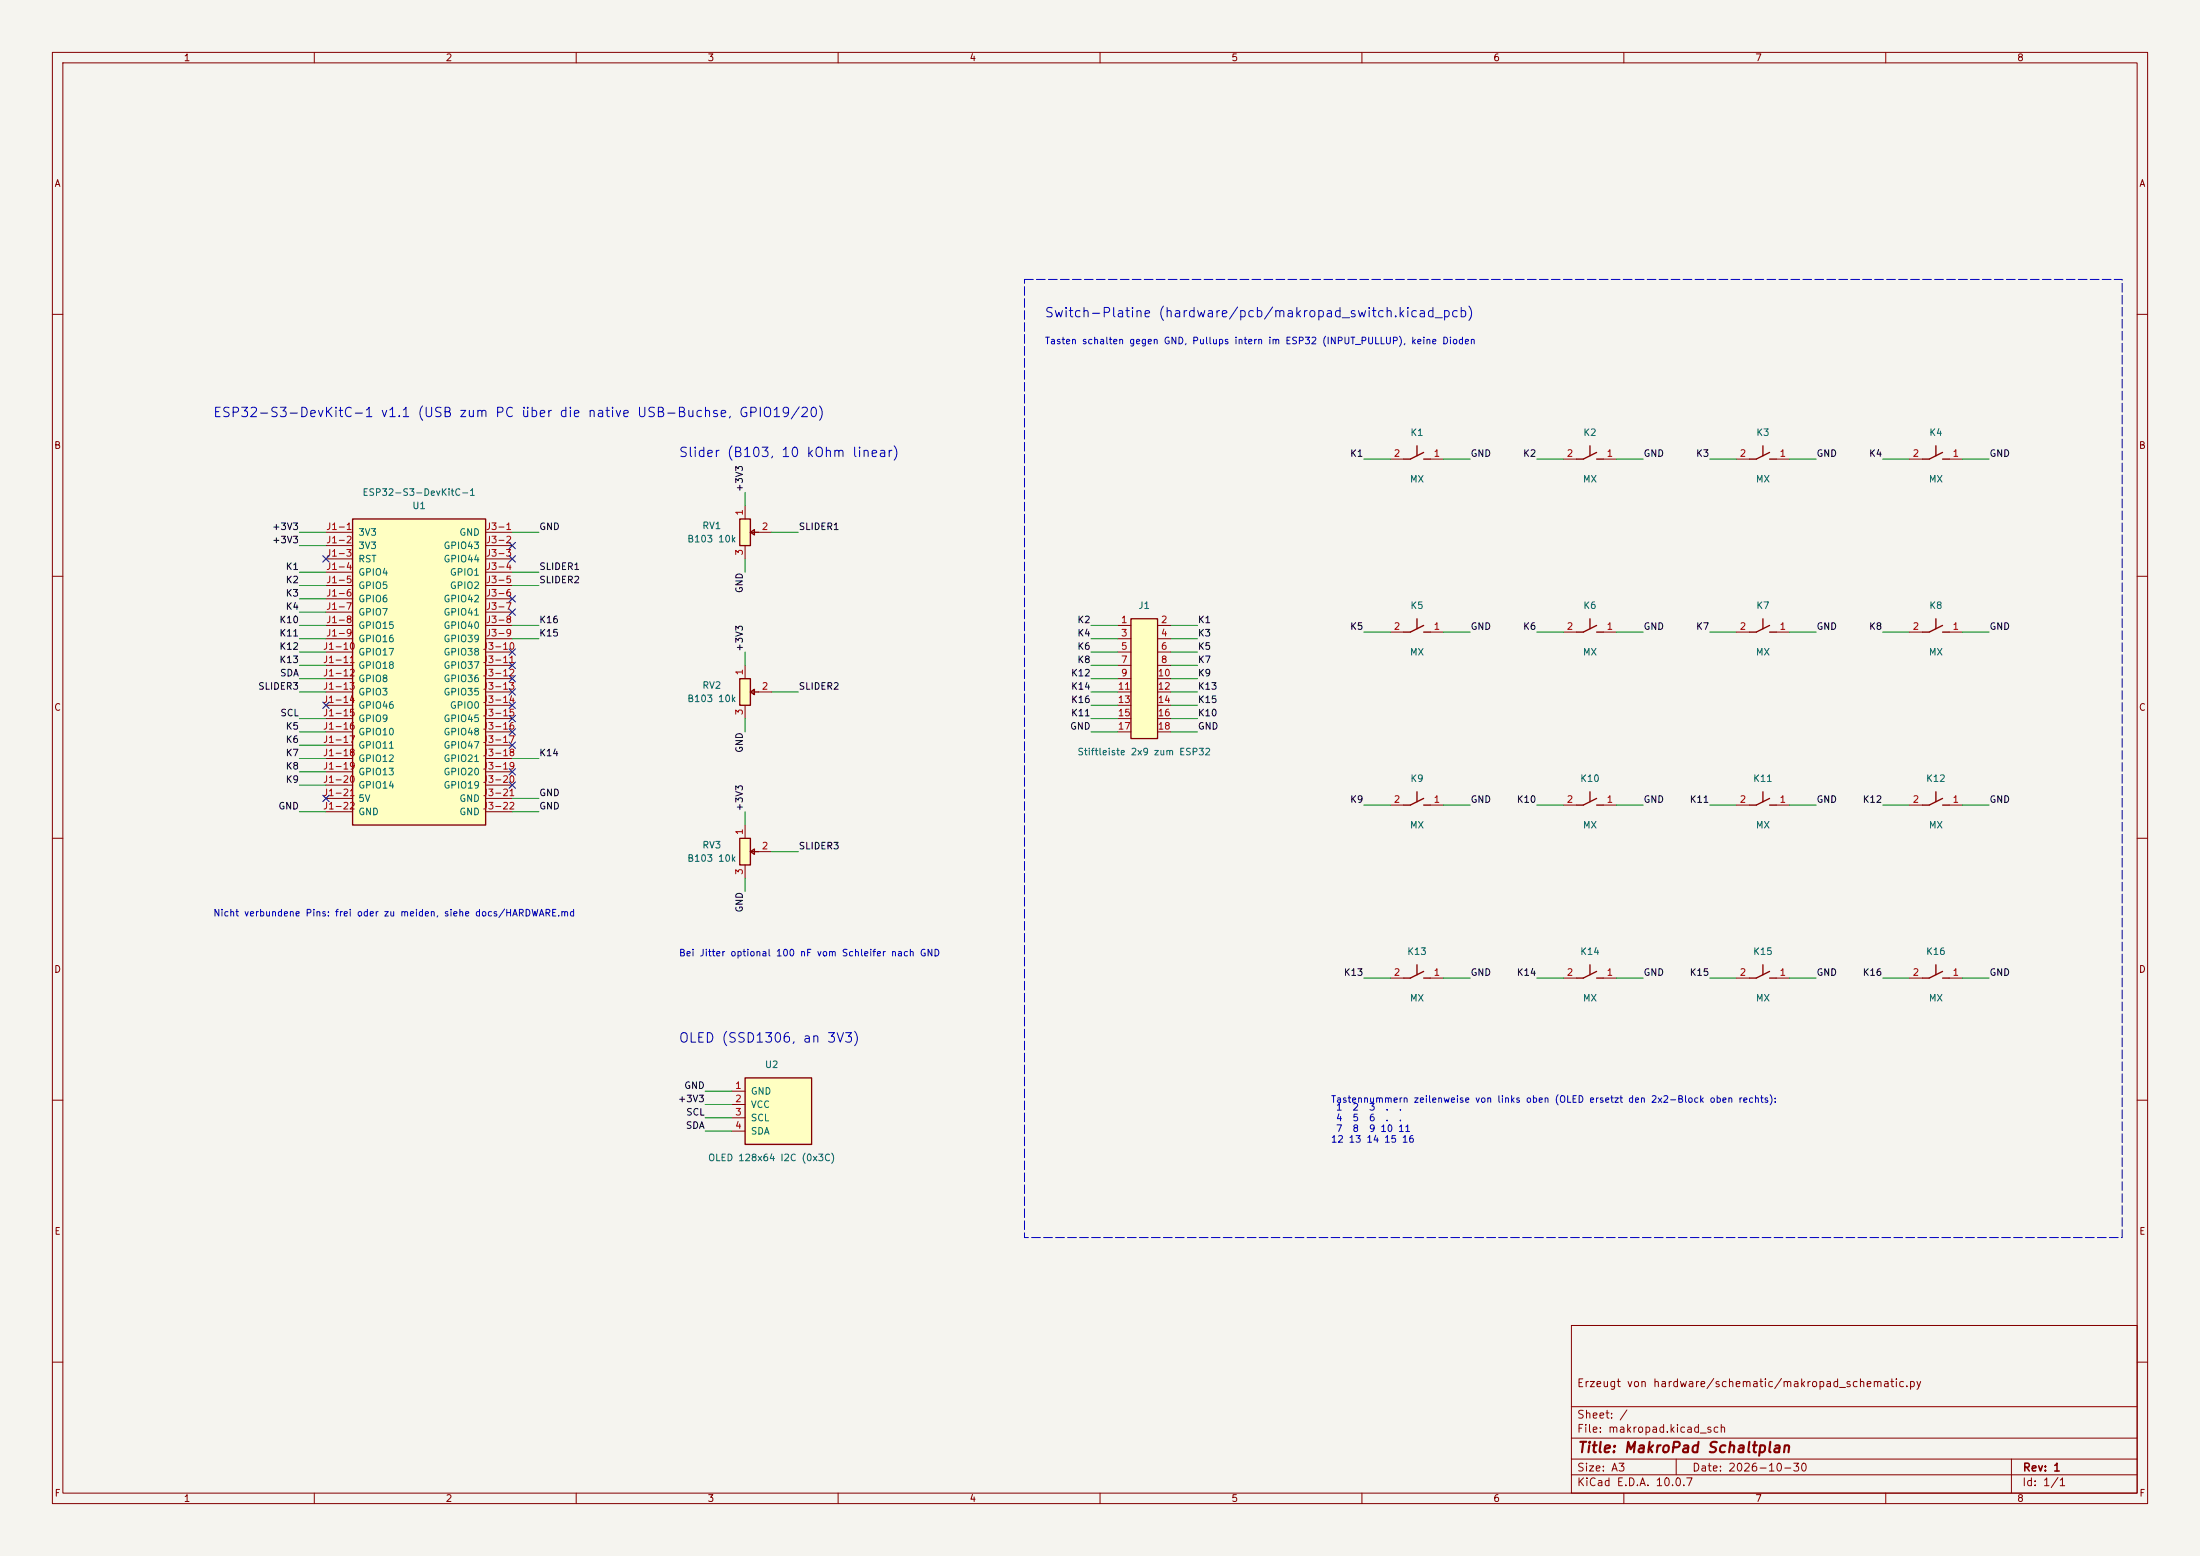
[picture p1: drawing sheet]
<svg xmlns="http://www.w3.org/2000/svg" width="420mm" height="297mm" viewBox="0 0 420 297" stroke-linecap="round" stroke-linejoin="round" font-family="sans-serif">
<path d="M0 0h420v297h-420z" fill="#f5f4ef" stroke="#f5f4ef" stroke-width=".19"/>
<g fill="none" stroke="#840000" stroke-width=".19">
<path d="M10 10h400v277h-400zM12 12h396v273h-396zM60 10v2M110 10v2M160 10v2M210 10v2M260 10v2M310 10v2M360 10v2M10 60h2M408 60h2M265.4 87.6h2.6"/>
<path d="M273 87.6h2.6M10 110h2M408 110h2M331.5 120.7h2.5M339.1 120.7h2.5M10 160h2M408 160h2M10 210h2M408 210h2M300 253h108v32h-108zM10 260h2M300 278.5h108"/>
<path d="M300 274.5h108M300 268.5h108M320 278.5v3M384 278.5v6.5M408 260h2M60 285v2M110 285v2M160 285v2M210 285v2M260 285v2M300 281.5h108M310 285v2"/>
<path d="M360 285v2"/>
</g>
<path d="M270.5 85.1v1.9M271.8 86.4l-2.6 1.2h-1.2M271.8 87.6h1.2M336.5 118.1v1.9M337.8 119.4l-2.5 1.3h-1.3M337.8 120.7h1.3" fill="none" stroke="#840000" stroke-width=".25"/>
<path d="M142.2 205.7h12.7v12.7h-12.7z" fill="#ffffc2"/>
<path d="M336.5 85.1v1.9M337.8 86.4l-2.5 1.2h-1.3M337.8 87.6h1.3M142.2 205.7h12.7v12.7h-12.7z" fill="none" stroke="#840000" stroke-width=".25"/>
<path d="M331.5 87.6h2.5M339.1 87.6h2.5M139.7 208.3h2.5M139.7 210.8h2.5M139.7 213.4h2.5M139.7 215.9h2.5" fill="none" stroke="#840000" stroke-width=".19"/>
<path d="M215.9 118.1h5.1v22.9h-5.1z" fill="#ffffc2"/>
<path d="M215.9 118.1h5.1v22.9h-5.1zM303.5 118.1v1.9M304.8 119.4l-2.5 1.3h-1.3M304.8 120.7h1.3M270.5 151.1v1.9M271.8 152.4l-2.6 1.3h-1.2M271.8 153.7h1.2" fill="none" stroke="#840000" stroke-width=".25"/>
<g fill="none" stroke="#840000" stroke-width=".19">
<path d="M213.4 119.4h2.5M221 119.4h2.5M213.4 121.9h2.5M213.4 124.5h2.5M213.4 127h2.5M213.4 129.5h2.5M213.4 132.1h2.5M213.4 134.6h2.5M213.4 137.2h2.5M213.4 139.7h2.5M221 121.9h2.5M221 124.5h2.5"/>
<path d="M221 127h2.5M221 129.5h2.5M221 132.1h2.5M221 134.6h2.5M221 137.2h2.5M221 139.7h2.5M298.4 120.7h2.6M306.1 120.7h2.5M265.4 153.7h2.6M273 153.7h2.6"/>
</g>
<path d="M141.2 99.1h2.1v5h-2.1z" fill="#ffffc2"/>
<path d="M141.2 99.1h2.1v5h-2.1zM143.3 101.6l.7-.5v1zM143.3 101.6h1.5M369.6 184.2v1.9M370.8 185.4l-2.5 1.3h-1.3M370.8 186.7h1.3" fill="none" stroke="#840000" stroke-width=".25"/>
<path d="M142.2 96.5v2.6M142.2 104.1v2.6M144.8 101.6h2.5M364.5 186.7h2.5M372.1 186.7h2.5" fill="none" stroke="#840000" stroke-width=".19"/>
<path d="M141.2 160h2.1v5.1h-2.1z" fill="#ffffc2"/>
<path d="M141.2 160h2.1v5.1h-2.1zM143.3 162.6l.7-.5v1zM143.3 162.6h1.5M270.5 184.2v1.9M271.8 185.4l-2.6 1.3h-1.2M271.8 186.7h1.2" fill="none" stroke="#840000" stroke-width=".25"/>
<path d="M142.2 157.5v2.5M142.2 165.1v2.5M144.8 162.6h2.5M265.4 186.7h2.6M273 186.7h2.6" fill="none" stroke="#840000" stroke-width=".19"/>
<path d="M67.3 99.1h25.4v58.4h-25.4z" fill="#ffffc2"/>
<g fill="none" stroke="#840000" stroke-width=".25">
<path d="M67.3 99.1h25.4v58.4h-25.4zM336.5 151.1v1.9M337.8 152.4l-2.5 1.3h-1.3M337.8 153.7h1.3M369.6 151.1v1.9M370.8 152.4l-2.5 1.3h-1.3M370.8 153.7h1.3M303.5 184.2v1.9M304.8 185.4l-2.5 1.3h-1.3M304.8 186.7h1.3M336.5 184.2v1.9M337.8 185.4l-2.5 1.3h-1.3"/>
<path d="M337.8 186.7h1.3"/>
</g>
<g fill="none" stroke="#840000" stroke-width=".19">
<path d="M62.2 101.6h5.1M62.2 104.1h5.1M62.2 106.7h5.1M62.2 109.2h5.1M62.2 111.8h5.1M62.2 114.3h5.1M62.2 116.8h5.1M62.2 119.4h5.1M92.7 101.6h5.1M92.7 104.1h5.1M92.7 106.7h5.1M92.7 109.2h5.1"/>
<path d="M92.7 111.8h5.1M92.7 114.3h5.1M92.7 116.8h5.1M92.7 119.4h5.1M62.2 121.9h5.1M62.2 124.5h5.1M62.2 127h5.1M62.2 129.5h5.1M62.2 132.1h5.1M62.2 134.6h5.1M62.2 137.2h5.1M62.2 139.7h5.1"/>
<path d="M92.7 121.9h5.1M92.7 124.5h5.1M92.7 127h5.1M92.7 129.5h5.1M92.7 132.1h5.1M92.7 134.6h5.1M92.7 137.2h5.1M92.7 139.7h5.1M62.2 142.2h5.1M62.2 144.8h5.1M62.2 147.3h5.1M62.2 149.9h5.1"/>
<path d="M62.2 152.4h5.1M62.2 154.9h5.1M92.7 142.2h5.1M92.7 144.8h5.1M92.7 147.3h5.1M92.7 149.9h5.1M92.7 152.4h5.1M92.7 154.9h5.1M331.5 153.7h2.5M339.1 153.7h2.5M364.5 153.7h2.5M372.1 153.7h2.5"/>
<path d="M298.4 186.7h2.6M306.1 186.7h2.5M331.5 186.7h2.5M339.1 186.7h2.5"/>
</g>
<path d="M141.2 129.5h2.1v5.1h-2.1z" fill="#ffffc2"/>
<g fill="none" stroke="#840000" stroke-width=".25">
<path d="M303.5 85.1v1.9M304.8 86.4l-2.5 1.2h-1.3M304.8 87.6h1.3M369.6 85.1v1.9M370.8 86.4l-2.5 1.2h-1.3M370.8 87.6h1.3M270.5 118.1v1.9M271.8 119.4l-2.6 1.3h-1.2M369.6 118.1v1.9M370.8 119.4l-2.5 1.3h-1.3M141.2 129.5h2.1v5.1h-2.1zM143.3 132.1l.7-.5v1z"/>
<path d="M143.3 132.1h1.5M271.8 120.7h1.2M370.8 120.7h1.3M303.5 151.1v1.9M304.8 152.4l-2.5 1.3h-1.3M304.8 153.7h1.3"/>
</g>
<g fill="none" stroke="#840000" stroke-width=".19">
<path d="M298.4 87.6h2.6M306.1 87.6h2.5M364.5 87.6h2.5M372.1 87.6h2.5M142.2 127v2.5M142.2 134.6v2.6M144.8 132.1h2.5M265.4 120.7h2.6M273 120.7h2.6M364.5 120.7h2.5M372.1 120.7h2.5M298.4 153.7h2.6"/>
<path d="M306.1 153.7h2.5"/>
</g>
<g fill="none" stroke="#009600" stroke-width=".19">
<path d="M142.2 94v2.5M260.3 87.6h5.1M275.6 87.6h5.1M293.4 87.6h5M308.6 87.6h5.1M326.4 87.6h5.1M341.6 87.6h5.1M359.4 87.6h5.1M374.6 87.6h5.1M57.1 109.2h5.1M57.1 111.8h5.1M57.1 101.6h5.1"/>
<path d="M57.1 114.3h5.1M57.1 116.8h5.1M57.1 119.4h5.1M57.1 104.1h5.1M97.8 109.2h5.1M97.8 111.8h5.1M97.8 101.6h5.1M97.8 119.4h5.1M142.2 106.7v2.5M147.3 101.6h5.1M208.3 119.4h5.1M223.5 119.4h5.1"/>
<path d="M57.1 132.1h5.1M57.1 137.2h5.1M57.1 139.7h5.1M57.1 127h5.1M57.1 129.5h5.1M57.1 121.9h5.1M57.1 124.5h5.1M97.8 121.9h5.1M142.2 124.5v2.5M142.2 137.2v2.5M147.3 132.1h5.1M208.3 132.1h5.1"/>
<path d="M208.3 137.2h5.1M208.3 139.7h5.1M208.3 127h5.1M208.3 129.5h5.1M208.3 121.9h5.1M208.3 124.5h5.1M208.3 134.6h5.1M223.5 132.1h5.1M223.5 137.2h5.1M223.5 139.7h5.1M223.5 127h5.1M223.5 129.5h5.1"/>
<path d="M223.5 121.9h5.1M223.5 124.5h5.1M223.5 134.6h5.1M260.3 120.7h5.1M275.6 120.7h5.1M293.4 120.7h5M308.6 120.7h5.1M326.4 120.7h5.1M341.6 120.7h5.1M359.4 120.7h5.1M374.6 120.7h5.1M57.1 142.2h5.1"/>
<path d="M57.1 144.8h5.1M57.1 147.3h5.1M57.1 149.9h5.1M57.1 154.9h5.1M97.8 144.8h5.1M97.8 154.9h5.1M97.8 152.4h5.1M142.2 154.9v2.6M260.3 153.7h5.1M275.6 153.7h5.1M293.4 153.7h5M308.6 153.7h5.1"/>
<path d="M326.4 153.7h5.1M341.6 153.7h5.1M359.4 153.7h5.1M374.6 153.7h5.1M142.2 167.6v2.6M147.3 162.6h5.1M260.3 186.7h5.1M275.6 186.7h5.1M293.4 186.7h5M308.6 186.7h5.1M326.4 186.7h5.1M341.6 186.7h5.1"/>
<path d="M359.4 186.7h5.1M374.6 186.7h5.1M134.6 215.9h5.1M134.6 213.4h5.1M134.6 210.8h5.1M134.6 208.3h5.1"/>
</g>
<g fill="none" stroke="#000084" stroke-width=".19">
<path d="M61.6 106.1l1.2 1.2M62.8 106.1l-1.2 1.2M97.2 103.5l1.2 1.2M97.2 106.1l1.2 1.2M97.2 113.7l1.2 1.2M97.2 116.2l1.2 1.2M98.4 116.2l-1.2 1.2M98.4 103.5l-1.2 1.2M98.4 106.1l-1.2 1.2M98.4 113.7l-1.2 1.2M61.6 134l1.2 1.2M62.8 134l-1.2 1.2"/>
<path d="M97.2 131.5l1.2 1.2M97.2 123.9l1.2 1.2M97.2 126.4l1.2 1.2M97.2 128.9l1.2 1.2M97.2 136.6l1.2 1.2M97.2 139.1l1.2 1.2M97.2 134l1.2 1.2M98.4 131.5l-1.2 1.2M98.4 123.9l-1.2 1.2M98.4 126.4l-1.2 1.2M98.4 128.9l-1.2 1.2M98.4 136.6l-1.2 1.2"/>
<path d="M98.4 139.1l-1.2 1.2M98.4 134l-1.2 1.2M61.6 151.8l1.2 1.2M62.8 151.8l-1.2 1.2M97.2 141.6l1.2 1.2M97.2 146.7l1.2 1.2M97.2 149.3l1.2 1.2M98.4 141.6l-1.2 1.2M98.4 146.7l-1.2 1.2M98.4 149.3l-1.2 1.2"/>
</g>
<path d="M195.6 53.3h209.5v182.9h-209.5z" fill="none" stroke="#0000c2" stroke-width=".19" stroke-dasharray="1.7 .6"/>
<text font-size="2" fill="#840000" x="301" y="277.8">Title: MakroPad Schaltplan</text>
<g font-size="1.8" fill="#0000c2">
<text x="199.3" y="61">Switch-Platine (hardware/pcb/makropad_switch.kicad_pcb)</text>
<text x="40.6" y="80.1">ESP32-S3-DevKitC-1 v1.1 (USB zum PC über die native USB-Buchse, GPIO19/20)</text>
<text x="129.5" y="87.7">Slider (B103, 10 kOhm linear)</text>
<text x="129.5" y="199.5">OLED (SSD1306, an 3V3)</text>
</g>
<g font-size="1.5" fill="#840000">
<text x="300.9" y="265.1">Erzeugt von hardware/schematic/makropad_schematic.py</text>
<text x="300.9" y="273.8">File: makropad.kicad_sch</text>
<text x="300.9" y="271.1">Sheet: /</text>
<text x="300.9" y="281.2">Size: A3</text>
<text x="322.9" y="281.2">Date: 2026-10-30</text>
<text x="386" y="281.2">Rev: 1</text>
<text x="300.9" y="284">KiCad E.D.A. 10.0.7</text>
<text x="385.9" y="284">Id: 1/1</text>
</g>
<g font-size="1.3" fill="#840000">
<text x="35" y="12">1</text>
<text x="85" y="12">2</text>
<text x="135" y="12">3</text>
<text x="185" y="12">4</text>
<text x="235" y="12">5</text>
<text x="285" y="12">6</text>
<text x="335" y="12">7</text>
<text x="385" y="12">8</text>
<text x="10.3" y="36">A</text>
<text x="408.3" y="36">A</text>
<text x="10.2" y="86">B</text>
<text x="408.2" y="86">B</text>
<text x="10.2" y="136">C</text>
<text x="408.2" y="136">C</text>
<text x="10.2" y="186">D</text>
<text x="408.2" y="186">D</text>
<text x="10.3" y="236">E</text>
<text x="408.3" y="236">E</text>
<text x="10.3" y="286">F</text>
<text x="35" y="287">1</text>
<text x="85" y="287">2</text>
<text x="135" y="287">3</text>
<text x="185" y="287">4</text>
<text x="235" y="287">5</text>
<text x="285" y="287">6</text>
<text x="335" y="287">7</text>
<text x="385" y="287">8</text>
<text x="408.3" y="286">F</text>
</g>
<g font-size="1.3" fill="#0000c2">
<text x="199.4" y="66">Tasten schalten gegen GND, Pullups intern im ESP32 (INPUT_PULLUP), keine Dioden</text>
<text x="40.6" y="175.2">Nicht verbundene Pins: frei oder zu meiden, siehe docs/HARDWARE.md</text>
<text x="129.5" y="182.9">Bei Jitter optional 100 nF vom Schleifer nach GND</text>
<text x="254" y="210.8">Tastennummern zeilenweise von links oben (OLED ersetzt den 2x2-Block oben rechts):</text>
<text x="254.9" y="212.3">1</text>
<text x="254.9" y="214.3">4</text>
<text x="258.1" y="212.3">2</text>
<text x="258.1" y="214.3">5</text>
<text x="261.2" y="212.3">3</text>
<text x="261.2" y="214.3">6</text>
<text x="264.4" y="212.3">.</text>
<text x="264.4" y="214.3">.</text>
<text x="266.9" y="212.3">.</text>
<text x="266.9" y="214.3">.</text>
<text x="254" y="218.4">12 13 14 15 16</text>
<text x="254.9" y="216.4">7</text>
<text x="258.1" y="216.4">8</text>
<text x="261.2" y="216.4">9 10 11</text>
</g>
<g font-size="1.3" fill="#006464">
<text x="269.1" y="83.5">K1</text>
<text x="302.2" y="83.5">K2</text>
<text x="335.2" y="83.5">K3</text>
<text x="368.2" y="83.5">K4</text>
<text x="69.1" y="94.9">ESP32-S3-DevKitC-1</text>
<text x="269.1" y="92.4">MX</text>
<text x="302.1" y="92.4">MX</text>
<text x="335.1" y="92.4">MX</text>
<text x="368.1" y="92.4">MX</text>
<text x="78.6" y="97.5">U1</text>
<text x="134" y="101.3">RV1</text>
<text x="68.3" y="102.6">3V3</text>
<text x="68.3" y="105.1">3V3</text>
<text x="68.3" y="107.6">RST</text>
<text x="84.6" y="105.1">GPIO43</text>
<text x="84.6" y="107.6">GPIO44</text>
<text x="87.6" y="102.6">GND</text>
<text x="131.1" y="103.8">B103 10k</text>
<text x="68.3" y="110.2">GPIO4</text>
<text x="68.3" y="112.7">GPIO5</text>
<text x="85.8" y="110.2">GPIO1</text>
<text x="85.8" y="112.7">GPIO2</text>
<text x="68.3" y="115.3">GPIO6</text>
<text x="68.3" y="117.8">GPIO7</text>
<text x="84.6" y="115.3">GPIO42</text>
<text x="84.6" y="117.8">GPIO41</text>
<text x="217.2" y="116.5">J1</text>
<text x="269.1" y="116.5">K5</text>
<text x="302.2" y="116.5">K6</text>
<text x="335.2" y="116.5">K7</text>
<text x="368.2" y="116.5">K8</text>
<text x="68.3" y="120.3">GPIO15</text>
<text x="68.3" y="122.9">GPIO16</text>
<text x="68.3" y="125.4">GPIO17</text>
<text x="84.6" y="120.3">GPIO40</text>
<text x="84.6" y="122.9">GPIO39</text>
<text x="84.6" y="125.4">GPIO38</text>
<text x="269.1" y="125.4">MX</text>
<text x="302.1" y="125.4">MX</text>
<text x="335.1" y="125.4">MX</text>
<text x="368.1" y="125.4">MX</text>
<text x="68.3" y="128">GPIO18</text>
<text x="68.3" y="130.5">GPIO8</text>
<text x="84.6" y="128">GPIO37</text>
<text x="84.6" y="130.5">GPIO36</text>
<text x="134" y="131.8">RV2</text>
<text x="68.3" y="133">GPIO3</text>
<text x="68.3" y="135.6">GPIO46</text>
<text x="84.6" y="133">GPIO35</text>
<text x="85.8" y="135.6">GPIO0</text>
<text x="131.1" y="134.3">B103 10k</text>
<text x="68.3" y="138.1">GPIO9</text>
<text x="68.3" y="140.7">GPIO10</text>
<text x="68.3" y="143.2">GPIO11</text>
<text x="84.6" y="138.1">GPIO45</text>
<text x="84.6" y="140.7">GPIO48</text>
<text x="84.6" y="143.2">GPIO47</text>
<text x="68.3" y="145.7">GPIO12</text>
<text x="68.3" y="148.3">GPIO13</text>
<text x="84.6" y="145.7">GPIO21</text>
<text x="84.6" y="148.3">GPIO20</text>
<text x="205.6" y="144.5">Stiftleiste 2x9 zum ESP32</text>
<text x="269.1" y="149.6">K9</text>
<text x="301.6" y="149.6">K10</text>
<text x="334.6" y="149.6">K11</text>
<text x="367.6" y="149.6">K12</text>
<text x="68.3" y="150.8">GPIO14</text>
<text x="68.3" y="153.4">5V</text>
<text x="68.3" y="155.9">GND</text>
<text x="84.6" y="150.8">GPIO19</text>
<text x="87.6" y="153.4">GND</text>
<text x="87.6" y="155.9">GND</text>
<text x="269.1" y="158.4">MX</text>
<text x="302.1" y="158.4">MX</text>
<text x="335.1" y="158.4">MX</text>
<text x="368.1" y="158.4">MX</text>
<text x="131.1" y="164.8">B103 10k</text>
<text x="134" y="162.3">RV3</text>
<text x="268.5" y="182.6">K13</text>
<text x="301.6" y="182.6">K14</text>
<text x="334.6" y="182.6">K15</text>
<text x="367.6" y="182.6">K16</text>
<text x="269.1" y="191.5">MX</text>
<text x="302.1" y="191.5">MX</text>
<text x="335.1" y="191.5">MX</text>
<text x="368.1" y="191.5">MX</text>
<text x="143.2" y="209.2">GND</text>
<text x="145.9" y="204.2">U2</text>
<text x="143.2" y="211.8">VCC</text>
<text x="143.2" y="214.3">SCL</text>
<text x="135.1" y="221.9">OLED 128x64 I2C (0x3C)</text>
<text x="143.2" y="216.9">SDA</text>
</g>
<g font-size="1.3" fill="#0f0f0f">
<text x="257.6" y="87.5">K1</text>
<text x="280.6" y="87.5">GND</text>
<text x="290.7" y="87.5">K2</text>
<text x="313.7" y="87.5">GND</text>
<text x="323.7" y="87.5">K3</text>
<text x="346.7" y="87.5">GND</text>
<text x="356.7" y="87.5">K4</text>
<text x="379.7" y="87.5">GND</text>
<text x="142.1" y="94" transform="rotate(-90 142.1 94)">+3V3</text>
<text x="51.8" y="101.5">+3V3</text>
<text x="102.8" y="101.5">GND</text>
<text x="152.4" y="101.5">SLIDER1</text>
<text x="51.8" y="104">+3V3</text>
<text x="54.4" y="109.1">K1</text>
<text x="54.4" y="111.6">K2</text>
<text x="102.8" y="109.1">SLIDER1</text>
<text x="102.8" y="111.6">SLIDER2</text>
<text x="142.1" y="113.3" transform="rotate(-90 142.1 113.3)">GND</text>
<text x="53.2" y="119.3">K10</text>
<text x="54.4" y="114.2">K3</text>
<text x="54.4" y="116.7">K4</text>
<text x="102.8" y="119.3">K16</text>
<text x="205.6" y="119.3">K2</text>
<text x="228.6" y="119.3">K1</text>
<text x="53.2" y="124.3">K12</text>
<text x="53.2" y="121.8">K11</text>
<text x="102.8" y="121.8">K15</text>
<text x="142.1" y="124.5" transform="rotate(-90 142.1 124.5)">+3V3</text>
<text x="205.6" y="124.3">K6</text>
<text x="205.6" y="121.8">K4</text>
<text x="228.6" y="121.8">K3</text>
<text x="228.6" y="124.3">K5</text>
<text x="257.6" y="120.5">K5</text>
<text x="280.6" y="120.5">GND</text>
<text x="290.7" y="120.5">K6</text>
<text x="313.7" y="120.5">GND</text>
<text x="323.7" y="120.5">K7</text>
<text x="346.7" y="120.5">GND</text>
<text x="356.7" y="120.5">K8</text>
<text x="379.7" y="120.5">GND</text>
<text x="49.2" y="132">SLIDER3</text>
<text x="53.2" y="126.9">K13</text>
<text x="53.4" y="129.4">SDA</text>
<text x="152.4" y="132">SLIDER2</text>
<text x="204.4" y="129.4">K12</text>
<text x="204.4" y="132">K14</text>
<text x="205.6" y="126.9">K8</text>
<text x="228.6" y="126.9">K7</text>
<text x="228.6" y="129.4">K9</text>
<text x="228.6" y="132">K13</text>
<text x="53.4" y="137">SCL</text>
<text x="204.4" y="134.5">K16</text>
<text x="204.4" y="137">K11</text>
<text x="228.6" y="134.5">K15</text>
<text x="228.6" y="137">K10</text>
<text x="54.4" y="139.6">K5</text>
<text x="54.4" y="142.1">K6</text>
<text x="142.1" y="143.8" transform="rotate(-90 142.1 143.8)">GND</text>
<text x="204.2" y="139.6">GND</text>
<text x="228.6" y="139.6">GND</text>
<text x="54.4" y="144.7">K7</text>
<text x="54.4" y="147.2">K8</text>
<text x="54.4" y="149.7">K9</text>
<text x="102.8" y="144.7">K14</text>
<text x="53.1" y="154.8">GND</text>
<text x="102.8" y="152.3">GND</text>
<text x="102.8" y="154.8">GND</text>
<text x="142.1" y="155" transform="rotate(-90 142.1 155)">+3V3</text>
<text x="257.6" y="153.5">K9</text>
<text x="280.6" y="153.5">GND</text>
<text x="289.5" y="153.5">K10</text>
<text x="313.7" y="153.5">GND</text>
<text x="322.5" y="153.5">K11</text>
<text x="346.7" y="153.5">GND</text>
<text x="355.5" y="153.5">K12</text>
<text x="379.7" y="153.5">GND</text>
<text x="152.4" y="162.4">SLIDER3</text>
<text x="142.1" y="174.3" transform="rotate(-90 142.1 174.3)">GND</text>
<text x="256.4" y="186.6">K13</text>
<text x="280.6" y="186.6">GND</text>
<text x="289.5" y="186.6">K14</text>
<text x="313.7" y="186.6">GND</text>
<text x="322.5" y="186.6">K15</text>
<text x="346.7" y="186.6">GND</text>
<text x="355.5" y="186.6">K16</text>
<text x="379.7" y="186.6">GND</text>
<text x="130.5" y="208.2">GND</text>
<text x="129.3" y="210.7">+3V3</text>
<text x="130.8" y="215.8">SDA</text>
<text x="130.9" y="213.2">SCL</text>
</g>
<g font-size="1.3" fill="#a90000">
<text x="266" y="87.5">2</text>
<text x="273.6" y="87.5">1</text>
<text x="299" y="87.5">2</text>
<text x="306.6" y="87.5">1</text>
<text x="332" y="87.5">2</text>
<text x="339.6" y="87.5">1</text>
<text x="365" y="87.5">2</text>
<text x="372.6" y="87.5">1</text>
<text x="62.2" y="101.5">J1-1</text>
<text x="92.6" y="101.5">J3-1</text>
<text x="142.1" y="98.5" transform="rotate(-90 142.1 98.5)">1</text>
<text x="145.3" y="101.5">2</text>
<text x="62.2" y="104">J1-2</text>
<text x="62.2" y="106.5">J1-3</text>
<text x="92.6" y="104">J3-2</text>
<text x="92.6" y="106.5">J3-3</text>
<text x="142.1" y="106.1" transform="rotate(-90 142.1 106.1)">3</text>
<text x="62.2" y="109.1">J1-4</text>
<text x="62.2" y="111.6">J1-5</text>
<text x="92.6" y="109.1">J3-4</text>
<text x="92.6" y="111.6">J3-5</text>
<text x="62.2" y="114.2">J1-6</text>
<text x="62.2" y="116.7">J1-7</text>
<text x="62.2" y="119.2">J1-8</text>
<text x="92.6" y="114.2">J3-6</text>
<text x="92.6" y="116.7">J3-7</text>
<text x="92.6" y="119.2">J3-8</text>
<text x="213.9" y="119.2">1</text>
<text x="221.5" y="119.2">2</text>
<text x="61.6" y="124.3">J1-10</text>
<text x="62.2" y="121.8">J1-9</text>
<text x="92" y="124.3">J3-10</text>
<text x="92.6" y="121.8">J3-9</text>
<text x="213.9" y="121.8">3</text>
<text x="213.9" y="124.3">5</text>
<text x="221.5" y="121.8">4</text>
<text x="221.5" y="124.3">6</text>
<text x="266" y="120.5">2</text>
<text x="273.6" y="120.5">1</text>
<text x="299" y="120.5">2</text>
<text x="306.6" y="120.5">1</text>
<text x="332" y="120.5">2</text>
<text x="339.6" y="120.5">1</text>
<text x="365" y="120.5">2</text>
<text x="372.6" y="120.5">1</text>
<text x="61.6" y="126.9">J1-11</text>
<text x="61.6" y="129.4">J1-12</text>
<text x="61.6" y="131.9">J1-13</text>
<text x="92" y="126.9">J3-11</text>
<text x="92" y="129.4">J3-12</text>
<text x="92" y="131.9">J3-13</text>
<text x="142.1" y="129" transform="rotate(-90 142.1 129)">1</text>
<text x="145.3" y="131.9">2</text>
<text x="213.3" y="131.9">11</text>
<text x="213.9" y="126.9">7</text>
<text x="213.9" y="129.4">9</text>
<text x="220.9" y="129.4">10</text>
<text x="220.9" y="131.9">12</text>
<text x="221.5" y="126.9">8</text>
<text x="61.6" y="134.5">J1-14</text>
<text x="61.6" y="137">J1-15</text>
<text x="92" y="134.5">J3-14</text>
<text x="92" y="137">J3-15</text>
<text x="142.1" y="136.6" transform="rotate(-90 142.1 136.6)">3</text>
<text x="213.3" y="134.5">13</text>
<text x="213.3" y="137">15</text>
<text x="220.9" y="134.5">14</text>
<text x="220.9" y="137">16</text>
<text x="61.6" y="139.6">J1-16</text>
<text x="61.6" y="142.1">J1-17</text>
<text x="92" y="139.6">J3-16</text>
<text x="92" y="142.1">J3-17</text>
<text x="213.3" y="139.6">17</text>
<text x="220.9" y="139.6">18</text>
<text x="61.6" y="144.6">J1-18</text>
<text x="61.6" y="147.2">J1-19</text>
<text x="61.6" y="149.7">J1-20</text>
<text x="92" y="144.6">J3-18</text>
<text x="92" y="147.2">J3-19</text>
<text x="92" y="149.7">J3-20</text>
<text x="61.6" y="152.3">J1-21</text>
<text x="61.6" y="154.8">J1-22</text>
<text x="92" y="152.3">J3-21</text>
<text x="92" y="154.8">J3-22</text>
<text x="266" y="153.5">2</text>
<text x="273.6" y="153.5">1</text>
<text x="299" y="153.5">2</text>
<text x="306.6" y="153.5">1</text>
<text x="332" y="153.5">2</text>
<text x="339.6" y="153.5">1</text>
<text x="365" y="153.5">2</text>
<text x="372.6" y="153.5">1</text>
<text x="142.1" y="159.5" transform="rotate(-90 142.1 159.5)">1</text>
<text x="142.1" y="167.1" transform="rotate(-90 142.1 167.1)">3</text>
<text x="145.3" y="162.4">2</text>
<text x="266" y="186.6">2</text>
<text x="273.6" y="186.6">1</text>
<text x="299" y="186.6">2</text>
<text x="306.6" y="186.6">1</text>
<text x="332" y="186.6">2</text>
<text x="339.6" y="186.6">1</text>
<text x="365" y="186.6">2</text>
<text x="372.6" y="186.6">1</text>
<text x="140.2" y="208.1">1</text>
<text x="140.2" y="210.7">2</text>
<text x="140.2" y="213.2">3</text>
<text x="140.2" y="215.8">4</text>
</g>
</svg>
